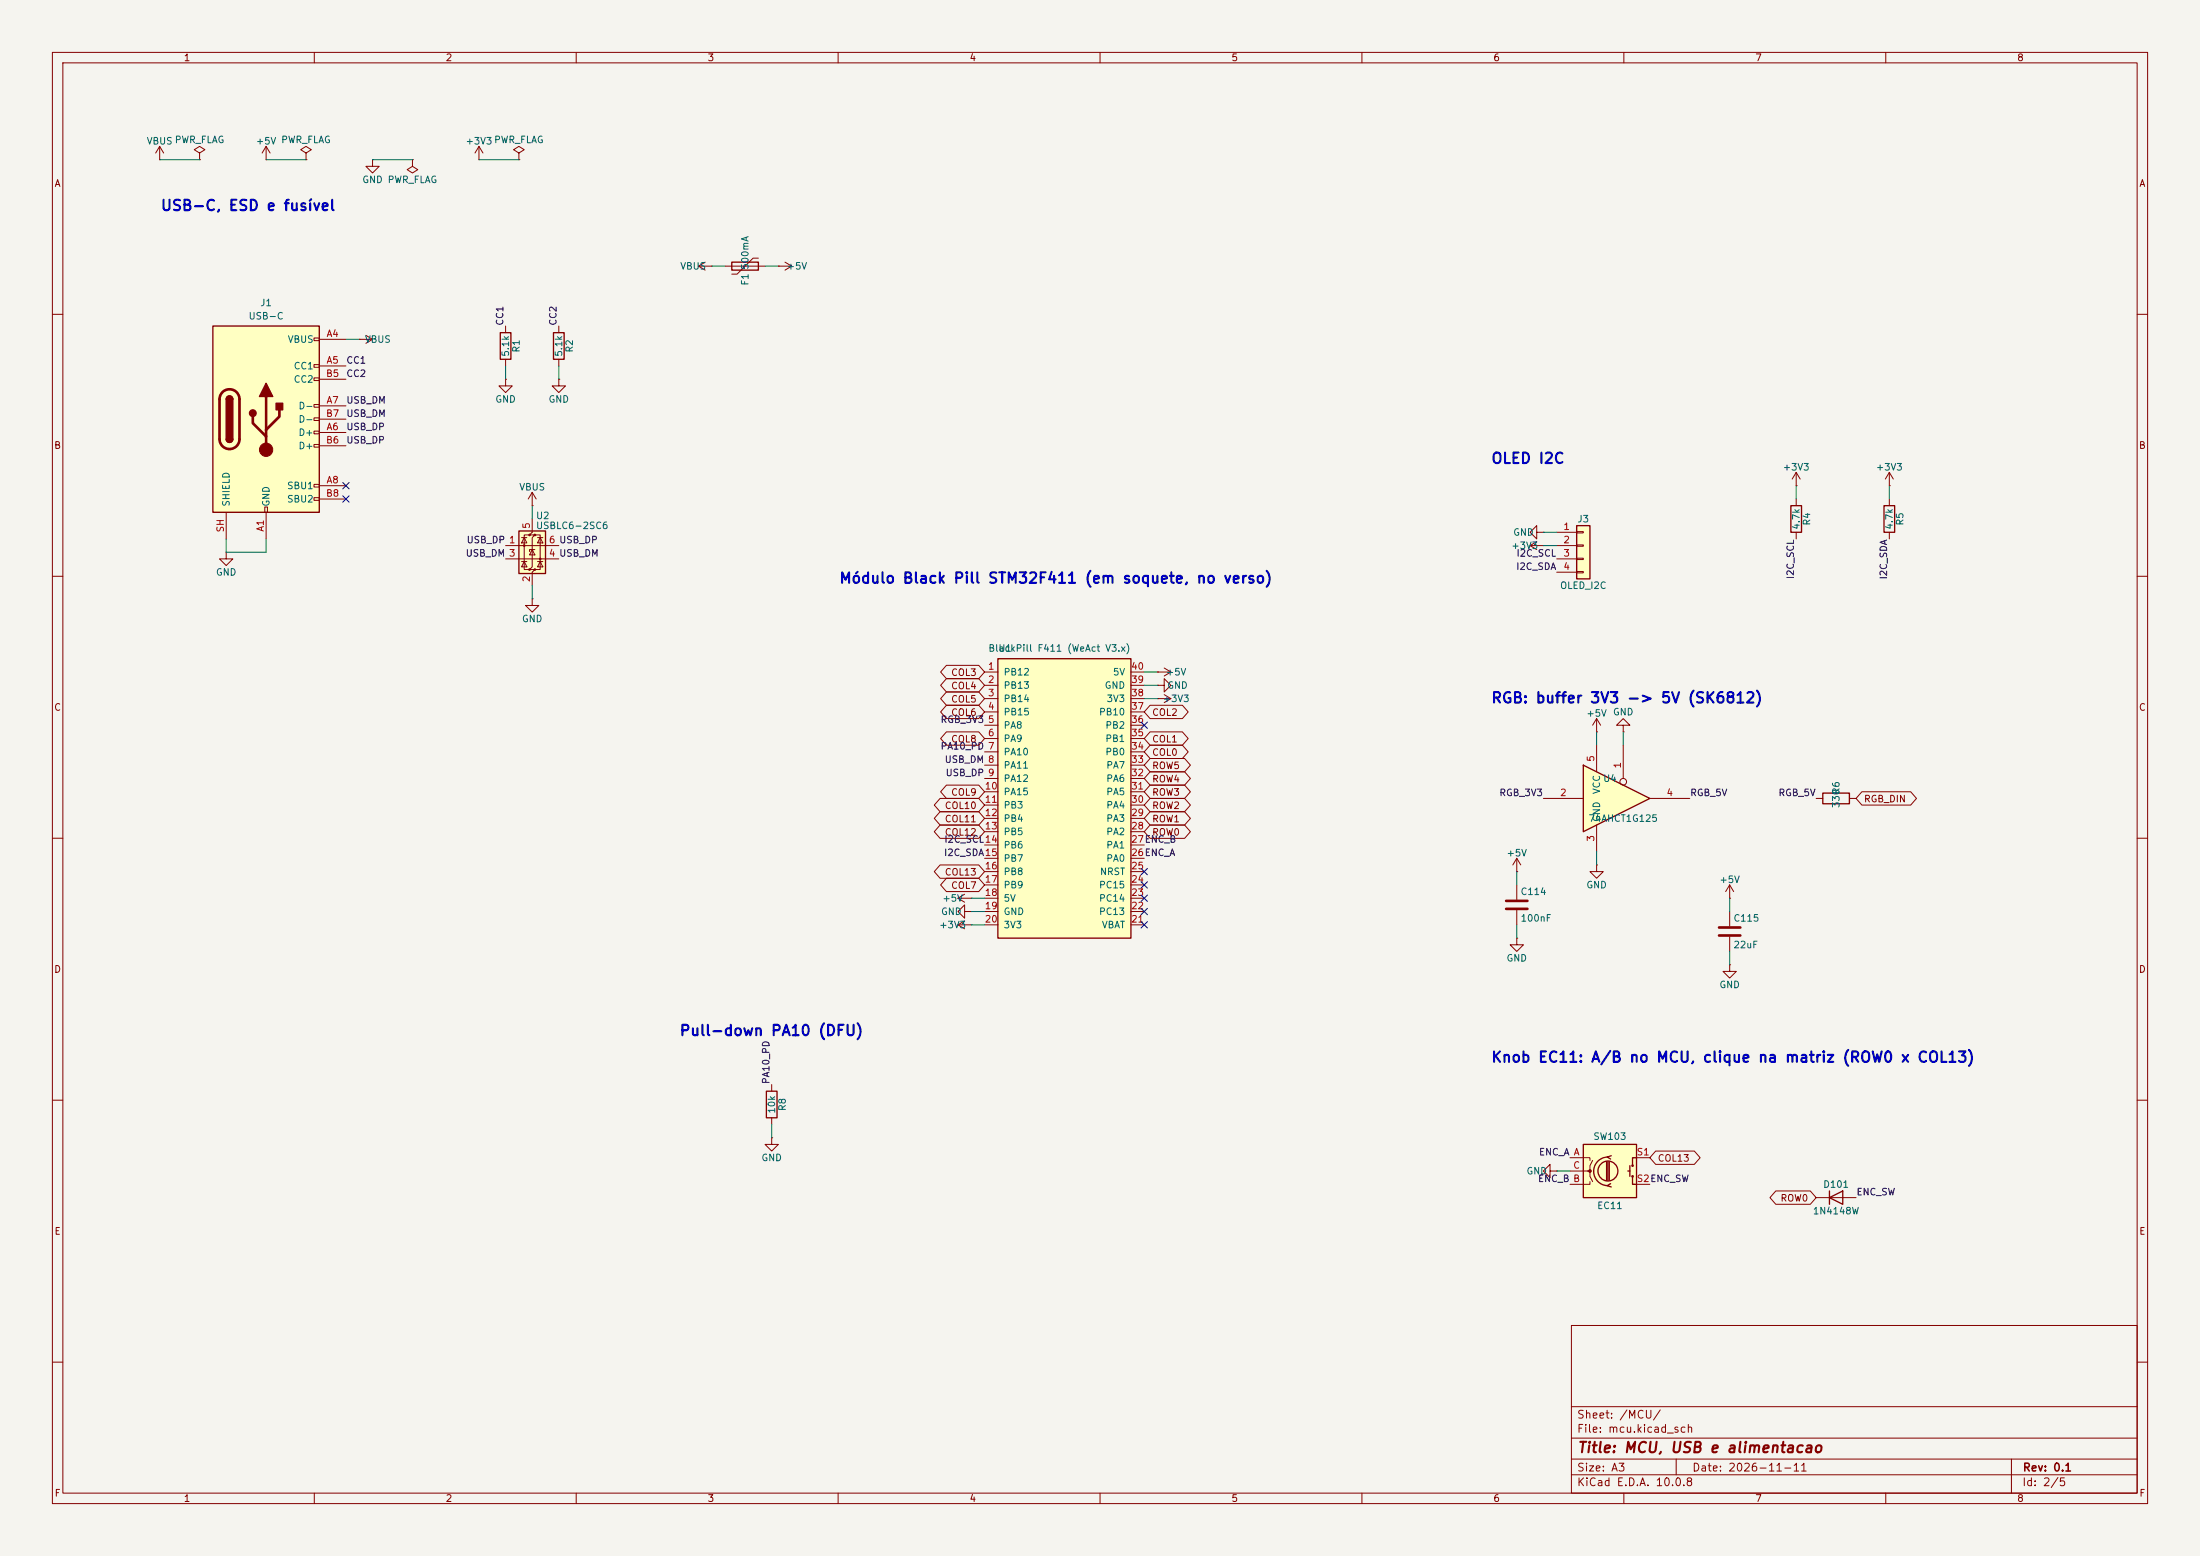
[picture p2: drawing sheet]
<svg xmlns="http://www.w3.org/2000/svg" width="420mm" height="297mm" viewBox="0 0 420 297" stroke-linecap="round" stroke-linejoin="round" font-family="sans-serif">
<path d="M0 0h420v297h-420z" fill="#f5f4ef" stroke="#f5f4ef" stroke-width=".19"/>
<g fill="none" stroke="#840000" stroke-width=".19">
<path d="M10 10h400v277h-400zM12 12h396v273h-396zM60 10v2M110 10v2M160 10v2M210 10v2M260 10v2M310 10v2M360 10v2M10 60h2M408 60h2M10 110h2"/>
<path d="M408 110h2M10 160h2M408 160h2M10 210h2M408 210h2M300 253h108v32h-108zM10 260h2M300 278.5h108M300 274.5h108M300 268.5h108M320 278.5v3M384 278.5v6.5"/>
<path d="M408 260h2M60 285v2M110 285v2M160 285v2M210 285v2M260 285v2M300 281.5h108M310 285v2M360 285v2"/>
</g>
<path d="M302.3 218.4h10.1v10.2h-10.1z" fill="#ffffc2"/>
<g fill="none" stroke="#840000" stroke-width=".25">
<path d="M302.3 218.4h10.1v10.2h-10.1zM306.7 221.7v3.6M307 220.8a2.73 2.73 0 0 0-2.8 2.8 2.73 2.73 0 0 0 2.8 2.7M307 221.7v3.6M307.2 221.7v3.6M307.5 225.9l-.7 .4 .8 .3M307.6 220.6l-.8 .3 .7 .3M310.8 223.5h.3M311.1 222.5v2M311.7 224.5v1.6h.7M312.4 221h-.7v1.5M349.2 228.6l2.6-1.3v2.6z"/>
<path d="M349.2 227.3v2.6"/>
<circle cx="307" cy="223.5" r="1.9"/>
<circle cx="311.7" cy="224.5" r=".13"/>
<circle cx="311.7" cy="222.5" r=".13"/>
</g>
<g fill="none" stroke="#840000" stroke-width=".19">
<path d="M30.5 30.5h.1M30.5 27.9l-.8 1.3M30.5 27.9l.7 1.3M30.5 27.9v2.6M38.1 29.2l1-.6-1-.7-1 .7 1 .6v1.3M38.1 30.5h.1M50.8 30.5h.1M50.8 27.9l-.8 1.3M50.8 27.9l.8 1.3M50.8 27.9v2.6M58.4 29.2l1-.6-1-.7-1 .7 1 .6v1.3M58.4 30.5h.1"/>
<path d="M304.8 165.1v1.3h1.3l-1.3 1.2-1.3-1.2h1.3M304.8 165.1h.1M295.9 223.5v-1.3l-1.3 1.3 1.3 1.3v-1.3h1.3M297.2 223.5h.1M299.7 221h3.8v.5M299.7 223.5h3.8v1l.5 1.1M303.5 225.6v.5h-3.8M304 221.5l-.5 1v1h-.5M312.4 221h2.6M312.4 226.1h2.6M346.7 228.6h7.6"/>
</g>
<circle cx="303.5" cy="223.5" r=".25" fill="#840000" stroke="#840000" stroke-width=".19"/>
<path d="M302.3 146.1l12.7 6.3-12.7 6.4z" fill="#ffffc2"/>
<path d="M302.3 146.1l12.7 6.3-12.7 6.4z" fill="none" stroke="#840000" stroke-width=".25"/>
<g fill="none" stroke="#840000" stroke-width=".19">
<path d="M294.6 152.4h7.7M304.8 142.2v5.1M304.8 157.5v5.1M309.9 142.2v6.4M315 152.4h7.6"/>
<circle cx="309.9" cy="149.2" r=".63"/>
</g>
<path d="M190.5 125.7h25.4v53.4h-25.4z" fill="#ffffc2"/>
<path d="M190.5 125.7h25.4v53.4h-25.4z" fill="none" stroke="#840000" stroke-width=".25"/>
<g fill="none" stroke="#840000" stroke-width=".19">
<path d="M188 128.3h2.5M188 130.8h2.5M188 133.4h2.5M188 135.9h2.5M188 138.4h2.5M215.9 128.3h2.5M215.9 130.8h2.5M215.9 133.4h2.5M215.9 135.9h2.5M215.9 138.4h2.5M188 141h2.5M188 143.5h2.5"/>
<path d="M188 146.1h2.5M188 148.6h2.5M188 151.1h2.5M188 153.7h2.5M188 156.2h2.5M188 158.8h2.5M215.9 141h2.5M215.9 143.5h2.5M215.9 146.1h2.5M215.9 148.6h2.5M215.9 151.1h2.5M215.9 153.7h2.5"/>
<path d="M215.9 156.2h2.5M215.9 158.8h2.5M188 161.3h2.5M188 163.8h2.5M188 166.4h2.5M188 168.9h2.5M188 171.5h2.5M188 174h2.5M188 176.5h2.5M215.9 161.3h2.5M215.9 163.8h2.5M215.9 166.4h2.5"/>
<path d="M215.9 168.9h2.5M215.9 171.5h2.5M215.9 174h2.5M215.9 176.5h2.5M330.2 171.5h.1M330.2 168.9l-.8 1.3M330.2 168.9l.8 1.3M330.2 168.9v2.6"/>
</g>
<path d="M40.6 62.2h20.4v35.6h-20.4z" fill="#ffffc2"/>
<g fill="none" stroke="#840000" stroke-width=".19">
<path d="M71.1 30.5v1.3h1.3l-1.3 1.2-1.3-1.2h1.3M71.1 30.5h.1M78.7 30.5v1.3l1.1 .6-1.1 .6-1-.6 1-.6M78.7 30.5h.1M91.4 30.5h.1M91.4 27.9l-.7 1.3M91.4 27.9l.8 1.3M91.4 27.9v2.6M99.1 29.2l1-.6-1-.7-1.1 .7 1.1 .6v1.3M99.1 30.5h.1M59.9 64.5h1.1v.5h-1.1zM59.9 69.6h1.1v.5h-1.1z"/>
<path d="M59.9 72.1h1.1v.5h-1.1zM59.9 77.2h1.1v.5h-1.1zM59.9 79.8h1.1v.5h-1.1zM61 64.8h5M61 69.9h5M61 77.5h5M61 72.4h5M68.6 64.8h.1M68.6 64.8h2.5M69.8 64l1.3 .8M71.1 64.8l-1.3 .7M96.5 72.4v1.3h1.3l-1.3 1.2-1.3-1.2h1.3"/>
<path d="M96.5 72.4h.1M96.5 62.2v1.3M96.5 68.6v1.3M43.2 97.8v5.1M50.5 96.8h.6v1h-.6zM50.8 97.8v5.1M59.9 82.3h1.1v.5h-1.1zM59.9 84.8h1.1v.5h-1.1zM59.9 92.5h1.1v.5h-1.1zM59.9 95h1.1v.5h-1.1zM61 82.6h5M61 92.7h5"/>
<path d="M61 85.1h5M61 80h5M61 95.3h5M101.6 96.5h.1M101.6 94l-.8 1.3M101.6 94l.8 1.3M101.6 94v2.5M342.9 92.7h.1M342.9 90.2v2.5M342.9 95.3v1.2M342.9 90.2l-.8 1.2M342.9 90.2l.8 1.2"/>
<path d="M360.7 92.7h.1M360.7 90.2l-.8 1.2M360.7 90.2l.7 1.2M360.7 90.2v2.5M360.7 95.3v1.2M43.2 105.4v1.3h1.2l-1.2 1.3-1.3-1.3h1.3M43.2 105.4h.1M342.9 101.6v1.3M360.7 101.6v1.3M221 130.8h1.2v-1.3l1.3 1.3-1.3 1.3v-1.3M221 130.8h.1M221 133.4h.1"/>
<path d="M221 128.3h.1M221 133.4h2.5M221 128.3h2.5M222.2 132.6l1.3 .8M222.2 127.5l1.3 .8M223.5 133.4l-1.3 .7M223.5 128.3l-1.3 .7M304.8 139.7h.1M304.8 137.2l-.8 1.2M304.8 137.2l.8 1.2M304.8 137.2v2.5M309.9 138.4h1.2l-1.2-1.2-1.3 1.2h1.3v1.3"/>
<path d="M309.9 139.7h.1M182.9 171.5l1.2 .7M182.9 171.5h2.5M182.9 176.5l1.2 .8M182.9 176.5h2.5M184.1 174v-1.3l-1.2 1.3 1.2 1.3v-1.3h1.3M184.1 170.7l-1.2 .8M184.1 175.8l-1.2 .7M185.4 171.5h.1M185.4 176.5h.1M185.4 174h.1M330.2 174v2.8"/>
<path d="M330.2 178.8v2.8M330.2 184.2v1.2h1.3l-1.3 1.3-1.3-1.3h1.3M330.2 184.2h.1M147.3 217.2v1.2h1.3l-1.3 1.3-1.3-1.3h1.3M147.3 217.2h.1M147.3 207v1.3M147.3 213.4v1.2"/>
</g>
<path d="M40.6 62.2h20.4v35.6h-20.4zM43.2 76.2a.64 .64 0 0 1 .6-.6 .64 .64 0 0 1 .6 .6M95.5 63.5h2v5.1h-2zM43.2 83.8a.64 .64 0 0 0 .6 .7 .64 .64 0 0 0 .6-.7M341.9 96.5h2v5.1h-2zM359.7 96.5h2v5.1h-2zM146.3 208.3h2v5.1h-2z" fill="none" stroke="#840000" stroke-width=".25"/>
<path d="M42.5 74.9a1.9 1.9 0 0 1 2-.5 1.9 1.9 0 0 1 1.2 1.8v7.6a1.91 1.91 0 0 1-1.9 1.9 1.91 1.91 0 0 1-1.9-1.9v-7.7l.2-.7zM48.3 79.5v1.3l2.5 2.5M50.8 75.7v10.2M53.3 78.2v1.3l-2.5 2.5M328.2 177h4M328.2 178.6h4" fill="none" stroke="#840000" stroke-width=".51"/>
<g fill="#840000" stroke="#840000" stroke-width=".25">
<path d="M43.2 76.2h1.2v7.6h-1.2z"/>
<path d="M43.4 75.8a.64 .64 0 0 1 .7-.2 .64 .64 0 0 1 .3 .6h-1.2z"/>
<path d="M43.2 83.8h1.2a.64 .64 0 0 1-.6 .7 .64 .64 0 0 1-.6-.7z"/>
<path d="M50.8 73.2l1.3 2.5h-2.6z"/>
<path d="M52.7 77h1.3v1.2h-1.3z"/>
<circle cx="48.3" cy="78.9" r=".63"/>
</g>
<circle cx="50.8" cy="85.9" r="1.27" fill="#840000" stroke="#840000" stroke-width=".19"/>
<path d="M301 100.3h2.5v10.2h-2.5z" fill="#ffffc2"/>
<path d="M301 100.3h2.5v10.2h-2.5z" fill="none" stroke="#840000" stroke-width=".25"/>
<g fill="none" stroke="#840000" stroke-width=".19">
<path d="M292.1 104.1h2.5M292.1 104.1l1.3 .8M293.4 101.6v-1.3l-1.3 1.3 1.3 1.3v-1.3h1.2M293.4 103.4l-1.3 .7M294.6 104.1h.1M294.6 101.6h.1M297.2 101.6h3.8M297.2 104.1h3.8M297.2 106.7h3.8M297.2 109.2h3.8M301 101.5h1.3v.2h-1.3zM301 104h1.3v.3h-1.3z"/>
<path d="M301 106.6h1.3v.2h-1.3zM301 109.1h1.3v.2h-1.3z"/>
</g>
<path d="M99.1 101.3h5v8.2h-5z" fill="#ffffc2"/>
<g fill="#840000">
<circle cx="100.1" cy="104.1" r=".25"/>
<circle cx="101.1" cy="102.1" r=".25"/>
<circle cx="101.1" cy="108.7" r=".25"/>
<circle cx="102.1" cy="102.1" r=".25"/>
<circle cx="102.1" cy="108.7" r=".25"/>
<circle cx="103.1" cy="106.7" r=".25"/>
</g>
<g fill="none" stroke="#840000" stroke-width=".19">
<path d="M133.3 50.8h2.6M133.3 50.8l1.3 .8M134.6 50l-1.3 .8M135.9 50.8h.1M138.4 50.8h7.6M144.8 49.3h-1l-3.1 3h-1M148.6 50.8h.1M148.6 50.8h2.5M149.9 50l1.2 .8M151.1 50.8l-1.2 .8M106.7 72.4v1.3h1.2l-1.2 1.2-1.3-1.2h1.3M106.7 72.4h.1"/>
<path d="M106.7 62.2v1.3M106.7 68.6v1.3M101.6 99.1v2.5l-.5 .5h1l-.5 .5v5.6l-.5 .5h1l-.5 .5v2.6M96.5 104.1h10.2M96.5 106.7h10.2M99.6 107.2h1M99.6 102.6h1M100.1 102.6l.5 1h-1zM100.1 107.2l.5 1h-1zM101.1 102.1h-1v6.6h1M101.6 104.9l.5 1h-1zM101.6 114.3v1.3h1.3l-1.3 1.2-1.3-1.2h1.3"/>
<path d="M101.6 114.3h.1M102.1 104.9h-1v.4M102.1 102.1h1v6.6h-1M102.6 107.2h1M102.6 102.6h1M103.1 102.6l.5 1h-1zM103.1 107.2l.5 1h-1zM180.7 134.6h6.1l1.2 1.3-1.2 1.3h-6.1l-1.1-1.3zM180.7 127h6.1l1.2 1.3-1.2 1.2h-6.1l-1.1-1.2zM180.7 129.5h6.1l1.2 1.3-1.2 1.3h-6.1l-1.1-1.3zM180.7 132.1h6.1l1.2 1.3-1.2 1.2h-6.1l-1.1-1.2zM180.7 139.7h6.1l1.2 1.3-1.2 1.2h-6.1l-1.1-1.2z"/>
<path d="M219.6 139.7h6.1l1.1 1.3-1.1 1.2h-6.1l-1.2-1.2zM219.6 134.6h6.1l1.1 1.3-1.1 1.3h-6.1l-1.2-1.3zM179.5 154.9h7.3l1.2 1.3-1.2 1.3h-7.3l-1.1-1.3zM179.5 157.5h7.3l1.2 1.3-1.2 1.2h-7.3l-1.1-1.2zM179.5 152.4h7.3l1.2 1.3-1.2 1.2h-7.3l-1.1-1.2zM180.7 149.9h6.1l1.2 1.2-1.2 1.3h-6.1l-1.1-1.3zM219.6 142.2h6.1l1.1 1.3-1.1 1.3h-6.1l-1.2-1.3zM219.6 157.5h6.5l1.2 1.3-1.2 1.2h-6.5l-1.2-1.2zM219.6 154.9h6.5l1.2 1.3-1.2 1.3h-6.5l-1.2-1.3zM219.6 152.4h6.5l1.2 1.3-1.2 1.2h-6.5l-1.2-1.2zM219.6 149.9h6.5l1.2 1.2-1.2 1.3h-6.5l-1.2-1.3zM219.6 147.3h6.5l1.2 1.3-1.2 1.3h-6.5l-1.2-1.3z"/>
<path d="M219.6 144.8h6.5l1.2 1.3-1.2 1.2h-6.5l-1.2-1.2zM346.7 152.4h1.3M353.1 152.4h1.2M355.4 151.1h9.4l1.1 1.3-1.1 1.3h-9.4l-1.1-1.3zM179.5 165.1h7.3l1.2 1.3-1.2 1.2h-7.3l-1.1-1.2zM180.7 167.6h6.1l1.2 1.3-1.2 1.3h-6.1l-1.1-1.3zM289.6 179.1v1.2h1.2l-1.2 1.3-1.3-1.3h1.3M289.6 179.1h.1M289.6 166.4h.1M289.6 163.8v2.6M289.6 168.9v2.8M289.6 173.7v2.8"/>
<path d="M289.6 163.8l-.8 1.3M289.6 163.8l.7 1.3M316.1 219.7h7.4l1.1 1.3-1.1 1.3h-7.4l-1.1-1.3zM339 227.3h6.6l1.1 1.3-1.1 1.3h-6.6l-1.1-1.3z"/>
</g>
<path d="M139.7 50h5.1v1.6h-5.1zM105.7 63.5h2v5.1h-2zM99.1 101.3h5v8.2h-5zM348 151.4h5.1v2h-5.1z" fill="none" stroke="#840000" stroke-width=".25"/>
<path d="M287.5 172h4.1M287.5 173.5h4.1" fill="none" stroke="#840000" stroke-width=".51"/>
<g fill="none" stroke="#009600" stroke-width=".19">
<path d="M30.5 30.5h7.6M50.8 30.5h7.6M71.1 30.5h7.6M91.4 30.5h7.7M135.9 50.8h2.5M146 50.8h2.6M66 64.8h2.6M96.5 69.9v2.5M106.7 69.9v2.5M101.6 96.5v2.6M342.9 92.7v2.6M360.7 92.7v2.6"/>
<path d="M43.2 102.9v2.5h7.6v-2.5M101.6 111.8v2.5M294.6 101.6h2.6M294.6 104.1h2.6M218.4 133.4h2.6M218.4 130.8h2.6M218.4 128.3h2.6M304.8 139.7v2.5M309.9 139.7v2.5M185.4 176.5h2.6M185.4 171.5h2.6M185.4 174h2.6"/>
<path d="M289.6 166.4v2.5M289.6 176.5v2.6M304.8 162.6v2.5M330.2 171.5v2.5M330.2 181.6v2.6M147.3 214.6v2.6M297.2 223.5h2.5"/>
</g>
<g fill="none" stroke="#000084" stroke-width=".19">
<path d="M65.4 92.1l1.2 1.2M65.4 94.6l1.2 1.3M66.6 92.1l-1.2 1.2M66.6 94.6l-1.2 1.3M217.8 137.8l1.2 1.2M219 137.8l-1.2 1.2M217.8 170.8l1.2 1.3M217.8 173.4l1.2 1.2M217.8 175.9l1.2 1.2M217.8 168.3l1.2 1.2M217.8 165.8l1.2 1.2M219 170.8l-1.2 1.3"/>
<path d="M219 173.4l-1.2 1.2M219 175.9l-1.2 1.2M219 168.3l-1.2 1.2M219 165.8l-1.2 1.2"/>
</g>
<g font-size="2" fill="#0000c2">
<text x="30.5" y="40.7">USB-C, ESD e fusível</text>
<text x="284.5" y="89">OLED I2C</text>
<text x="160.1" y="111.8">Módulo Black Pill STM32F411 (em soquete, no verso)</text>
<text x="284.5" y="134.7">RGB: buffer 3V3 -&gt; 5V (SK6812)</text>
<text x="129.6" y="198.2">Pull-down PA10 (DFU)</text>
<text x="284.5" y="203.3">Knob EC11: A/B no MCU, clique na matriz (ROW0 x COL13)</text>
</g>
<text font-size="2" fill="#840000" x="301" y="277.8">Title: MCU, USB e alimentacao</text>
<g font-size="1.5" fill="#840000">
<text x="300.9" y="273.8">File: mcu.kicad_sch</text>
<text x="300.9" y="271.1">Sheet: /MCU/</text>
<text x="300.9" y="281.2">Size: A3</text>
<text x="322.9" y="281.2">Date: 2026-11-11</text>
<text x="386" y="281.2">Rev: 0.1</text>
<text x="300.9" y="284">KiCad E.D.A. 10.0.8</text>
<text x="385.9" y="284">Id: 2/5</text>
</g>
<g font-size="1.3" fill="#840000">
<text x="35" y="12">1</text>
<text x="85" y="12">2</text>
<text x="135" y="12">3</text>
<text x="185" y="12">4</text>
<text x="235" y="12">5</text>
<text x="285" y="12">6</text>
<text x="335" y="12">7</text>
<text x="385" y="12">8</text>
<text x="10.3" y="36">A</text>
<text x="408.3" y="36">A</text>
<text x="10.2" y="86">B</text>
<text x="408.2" y="86">B</text>
<text x="181.5" y="129.3">COL3</text>
<text x="181.5" y="131.9">COL4</text>
<text x="10.2" y="136">C</text>
<text x="181.5" y="136.9">COL6</text>
<text x="181.5" y="134.4">COL5</text>
<text x="219.8" y="136.9">COL2</text>
<text x="408.2" y="136">C</text>
<text x="181.5" y="142">COL8</text>
<text x="219.8" y="142">COL1</text>
<text x="219.8" y="144.6">COL0</text>
<text x="219.8" y="149.6">ROW4</text>
<text x="219.8" y="147.1">ROW5</text>
<text x="180.3" y="154.7">COL10</text>
<text x="181.5" y="152.2">COL9</text>
<text x="219.8" y="154.7">ROW2</text>
<text x="219.8" y="152.2">ROW3</text>
<text x="355.7" y="153.5">RGB_DIN</text>
<text x="180.3" y="157.3">COL11</text>
<text x="180.3" y="159.8">COL12</text>
<text x="219.8" y="159.8">ROW0</text>
<text x="219.8" y="157.3">ROW1</text>
<text x="180.3" y="167.4">COL13</text>
<text x="181.5" y="170">COL7</text>
<text x="10.2" y="186">D</text>
<text x="408.2" y="186">D</text>
<text x="316.4" y="222">COL13</text>
<text x="339.8" y="229.7">ROW0</text>
<text x="10.3" y="236">E</text>
<text x="408.3" y="236">E</text>
<text x="10.3" y="286">F</text>
<text x="35" y="287">1</text>
<text x="85" y="287">2</text>
<text x="135" y="287">3</text>
<text x="185" y="287">4</text>
<text x="235" y="287">5</text>
<text x="285" y="287">6</text>
<text x="335" y="287">7</text>
<text x="385" y="287">8</text>
<text x="408.3" y="286">F</text>
</g>
<g font-size="1.3" fill="#006464">
<text x="27.9" y="27.9">VBUS PWR_FLAG</text>
<text x="48.7" y="27.9">+5V PWR_FLAG</text>
<text x="88.8" y="27.9">+3V3PWR_FLAG</text>
<text x="69.1" y="35.3">GND PWR_FLAG</text>
<text x="129.8" y="51.8">VBUS</text>
<text x="143.2" y="51.6" transform="rotate(-90 143.2 51.6)">500mA</text>
<text x="150.1" y="51.8">+5V</text>
<text x="49.6" y="58.7">J1</text>
<text x="143.2" y="54.6" transform="rotate(-90 143.2 54.6)">F1</text>
<text x="47.3" y="61.3">USB-C</text>
<text x="54.8" y="65.7">VBUS</text>
<text x="69.6" y="65.7">VBUS</text>
<text x="56" y="70.8">CC1</text>
<text x="97.5" y="68.2" transform="rotate(-90 97.5 68.2)">5.1k</text>
<text x="99.5" y="67.4" transform="rotate(-90 99.5 67.4)">R1</text>
<text x="107.6" y="68.2" transform="rotate(-90 107.6 68.2)">5.1k</text>
<text x="109.7" y="67.4" transform="rotate(-90 109.7 67.4)">R2</text>
<text x="56" y="73.4">CC2</text>
<text x="94.5" y="77.2">GND</text>
<text x="104.6" y="77.2">GND</text>
<text x="56.9" y="83.5">D+</text>
<text x="56.9" y="78.4">D-</text>
<text x="56.9" y="81">D-</text>
<text x="56.9" y="86.1">D+</text>
<text x="54.7" y="93.7">SBU1</text>
<text x="99" y="93.9">VBUS</text>
<text x="340.2" y="90.1">+3V3</text>
<text x="358" y="90.1">+3V3</text>
<text x="44.1" y="96.8" transform="rotate(-90 44.1 96.8)">SHIELD</text>
<text x="51.8" y="96.8" transform="rotate(-90 51.8 96.8)">GND</text>
<text x="54.7" y="96.2">SBU2</text>
<text x="102.2" y="99.4">U2</text>
<text x="102.2" y="101.3">USBLC6-2SC6</text>
<text x="301" y="100">J3</text>
<text x="343.9" y="101.2" transform="rotate(-90 343.9 101.2)">4.7k</text>
<text x="345.9" y="100.4" transform="rotate(-90 345.9 100.4)">R4</text>
<text x="361.6" y="101.2" transform="rotate(-90 361.6 101.2)">4.7k</text>
<text x="363.7" y="100.4" transform="rotate(-90 363.7 100.4)">R5</text>
<text x="288.4" y="105.1">+3V3</text>
<text x="288.8" y="102.6">GND</text>
<text x="41.1" y="110.2">GND</text>
<text x="297.7" y="112.7">OLED_I2C</text>
<text x="99.5" y="119.1">GND</text>
<text x="188.6" y="124.7">BlackPill F411 (WeAct V3.x)</text>
<text x="190.5" y="124.7">U1</text>
<text x="191.5" y="129.2">PB12</text>
<text x="191.5" y="131.8">PB13</text>
<text x="210.8" y="131.8">GND</text>
<text x="212.4" y="129.2">5V</text>
<text x="222.5" y="129.2">+5V</text>
<text x="222.7" y="131.8">GND</text>
<text x="191.5" y="134.3">PB14</text>
<text x="191.5" y="136.9">PB15</text>
<text x="209.7" y="136.9">PB10</text>
<text x="211.1" y="134.3">3V3</text>
<text x="221.9" y="134.3">+3V3</text>
<text x="302.7" y="137.1">+5V</text>
<text x="307.8" y="136.9">GND</text>
<text x="191.5" y="139.4">PA8</text>
<text x="191.5" y="141.9">PA9</text>
<text x="210.9" y="141.9">PB1</text>
<text x="210.9" y="139.4">PB2</text>
<text x="191.5" y="144.5">PA10</text>
<text x="191.5" y="147">PA11</text>
<text x="191.5" y="149.6">PA12</text>
<text x="210.9" y="144.5">PB0</text>
<text x="211.1" y="149.6">PA6</text>
<text x="211.1" y="147">PA7</text>
<text x="305.9" y="149.6">U4</text>
<text x="191.5" y="152.1">PA15</text>
<text x="191.5" y="154.6">PB3</text>
<text x="211.1" y="154.6">PA4</text>
<text x="211.1" y="152.1">PA5</text>
<text x="305.8" y="151.7" transform="rotate(-90 305.8 151.7)">VCC</text>
<text x="351.5" y="154.3" transform="rotate(-90 351.5 154.3)">330</text>
<text x="351.5" y="151.7" transform="rotate(-90 351.5 151.7)">R6</text>
<text x="191.5" y="157.2">PB4</text>
<text x="191.5" y="159.7">PB5</text>
<text x="211.1" y="159.7">PA2</text>
<text x="211.1" y="157.2">PA3</text>
<text x="303.2" y="157.2">74AHCT1G125</text>
<text x="305.8" y="157" transform="rotate(-90 305.8 157)">GND</text>
<text x="191.5" y="162.3">PB6</text>
<text x="191.5" y="164.8">PB7</text>
<text x="191.5" y="167.3">PB8</text>
<text x="209.9" y="167.3">NRST</text>
<text x="211.1" y="164.8">PA0</text>
<text x="211.1" y="162.3">PA1</text>
<text x="287.5" y="163.8">+5V</text>
<text x="179.8" y="172.4">+5V</text>
<text x="191.5" y="169.9">PB9</text>
<text x="191.5" y="172.4">5V</text>
<text x="209.7" y="172.4">PC14</text>
<text x="209.7" y="169.9">PC15</text>
<text x="290.2" y="171.1">C114</text>
<text x="302.7" y="169.9">GND</text>
<text x="328.1" y="168.9">+5V</text>
<text x="179.2" y="177.5">+3V3</text>
<text x="179.5" y="175">GND</text>
<text x="191.5" y="175">GND</text>
<text x="191.5" y="177.5">3V3</text>
<text x="209.7" y="175">PC13</text>
<text x="210.2" y="177.5">VBAT</text>
<text x="290.2" y="176.2">100nF</text>
<text x="330.8" y="176.2">C115</text>
<text x="287.5" y="183.8">GND</text>
<text x="330.8" y="181.3">22uF</text>
<text x="328.1" y="188.9">GND</text>
<text x="148.3" y="212.7" transform="rotate(-90 148.3 212.7)">10k</text>
<text x="150.3" y="212.2" transform="rotate(-90 150.3 212.2)">R8</text>
<text x="145.3" y="221.9">GND</text>
<text x="304.1" y="217.9">SW103</text>
<text x="291.3" y="224.5">GND</text>
<text x="347.9" y="227">D101</text>
<text x="304.8" y="231.1">EC11</text>
<text x="346" y="232.1">1N4148W</text>
</g>
<g font-size="1.3" fill="#a90000">
<text x="62.2" y="64.6">A4</text>
<text x="62.2" y="69.7">A5</text>
<text x="62.1" y="72.3">B5</text>
<text x="62.2" y="77.3">A7</text>
<text x="62.1" y="79.9">B7</text>
<text x="62.2" y="82.4">A6</text>
<text x="62.1" y="85">B6</text>
<text x="62.1" y="95.1">B8</text>
<text x="62.2" y="92.6">A8</text>
<text x="43" y="101.7" transform="rotate(-90 43 101.7)">SH</text>
<text x="50.7" y="101.6" transform="rotate(-90 50.7 101.6)">A1</text>
<text x="101.5" y="101.1" transform="rotate(-90 101.5 101.1)">5</text>
<text x="298.4" y="101.5">1</text>
<text x="104.7" y="106.5">4 USB_DM</text>
<text x="104.7" y="104">6 USB_DP</text>
<text x="298.4" y="104">2</text>
<text x="298.4" y="106.5">3</text>
<text x="101.5" y="111.2" transform="rotate(-90 101.5 111.2)">2</text>
<text x="298.4" y="109.1">4</text>
<text x="188.5" y="128.1">1</text>
<text x="188.5" y="130.7">2</text>
<text x="215.8" y="130.7">39</text>
<text x="215.8" y="128.1">40</text>
<text x="188.5" y="133.2">3</text>
<text x="188.5" y="135.8">4</text>
<text x="215.8" y="135.8">37</text>
<text x="215.8" y="133.2">38</text>
<text x="188.5" y="138.3">5</text>
<text x="188.5" y="140.8">6</text>
<text x="215.8" y="143.4">34</text>
<text x="215.8" y="140.8">35</text>
<text x="215.8" y="138.3">36</text>
<text x="215.8" y="148.5">32</text>
<text x="215.8" y="145.9">33</text>
<text x="304.7" y="145.5" transform="rotate(-90 304.7 145.5)">5</text>
<text x="309.7" y="146.8" transform="rotate(-90 309.7 146.8)">1</text>
<text x="187.9" y="151">10</text>
<text x="187.9" y="153.5">11</text>
<text x="215.8" y="153.5">30</text>
<text x="215.8" y="151">31</text>
<text x="297.7" y="152.3">2</text>
<text x="318" y="152.3">4</text>
<text x="187.9" y="156.1">12</text>
<text x="187.9" y="158.6">13</text>
<text x="215.8" y="161.2">27ENC_B</text>
<text x="215.8" y="158.6">28</text>
<text x="215.8" y="156.1">29</text>
<text x="304.7" y="160.8" transform="rotate(-90 304.7 160.8)">3</text>
<text x="187.9" y="166.2">16</text>
<text x="215.8" y="166.2">25</text>
<text x="215.8" y="163.7">26ENC_A</text>
<text x="187.9" y="168.8">17</text>
<text x="187.9" y="171.3">18</text>
<text x="187.9" y="173.9">19</text>
<text x="215.8" y="173.9">22</text>
<text x="215.8" y="171.3">23</text>
<text x="215.8" y="168.8">24</text>
<text x="187.9" y="176.4">20</text>
<text x="215.8" y="176.4">21</text>
<text x="312.4" y="220.8">S1</text>
<text x="300.2" y="223.4">C</text>
<text x="312.4" y="225.9">S2ENC_SW</text>
</g>
<g font-size="1.3" fill="#0f0f0f">
<text x="96.4" y="62.3" transform="rotate(-90 96.4 62.3)">CC1</text>
<text x="106.6" y="62.3" transform="rotate(-90 106.6 62.3)">CC2</text>
<text x="66" y="69.7">CC1</text>
<text x="66" y="77.3">USB_DM</text>
<text x="66" y="72.3">CC2</text>
<text x="66" y="82.4">USB_DP</text>
<text x="66" y="79.9">USB_DM</text>
<text x="66" y="85">USB_DP</text>
<text x="88.8" y="106.6">USB_DM 3</text>
<text x="89" y="104">USB_DP 1</text>
<text x="289.4" y="106.6">I2C_SCL</text>
<text x="289.3" y="109.1">I2C_SDA</text>
<text x="342.8" y="110.7" transform="rotate(-90 342.8 110.7)">I2C_SCL</text>
<text x="360.6" y="110.7" transform="rotate(-90 360.6 110.7)">I2C_SDA</text>
<text x="179.4" y="143.4">PA10_PD 7</text>
<text x="179.4" y="138.3">RGB_3V3</text>
<text x="180.2" y="145.9">USB_DM 8</text>
<text x="180.4" y="148.5">USB_DP 9</text>
<text x="286.1" y="152.3">RGB_3V3</text>
<text x="322.6" y="152.3">RGB_5V</text>
<text x="339.4" y="152.3">RGB_5V</text>
<text x="180.2" y="161.2">I2C_SCL14</text>
<text x="180.1" y="163.7">I2C_SDA15</text>
<text x="147.2" y="207" transform="rotate(-90 147.2 207)">PA10_PD</text>
<text x="293.7" y="220.9">ENC_A A</text>
<text x="293.5" y="225.9">ENC_B B</text>
<text x="354.3" y="228.5">ENC_SW</text>
</g>
</svg>
